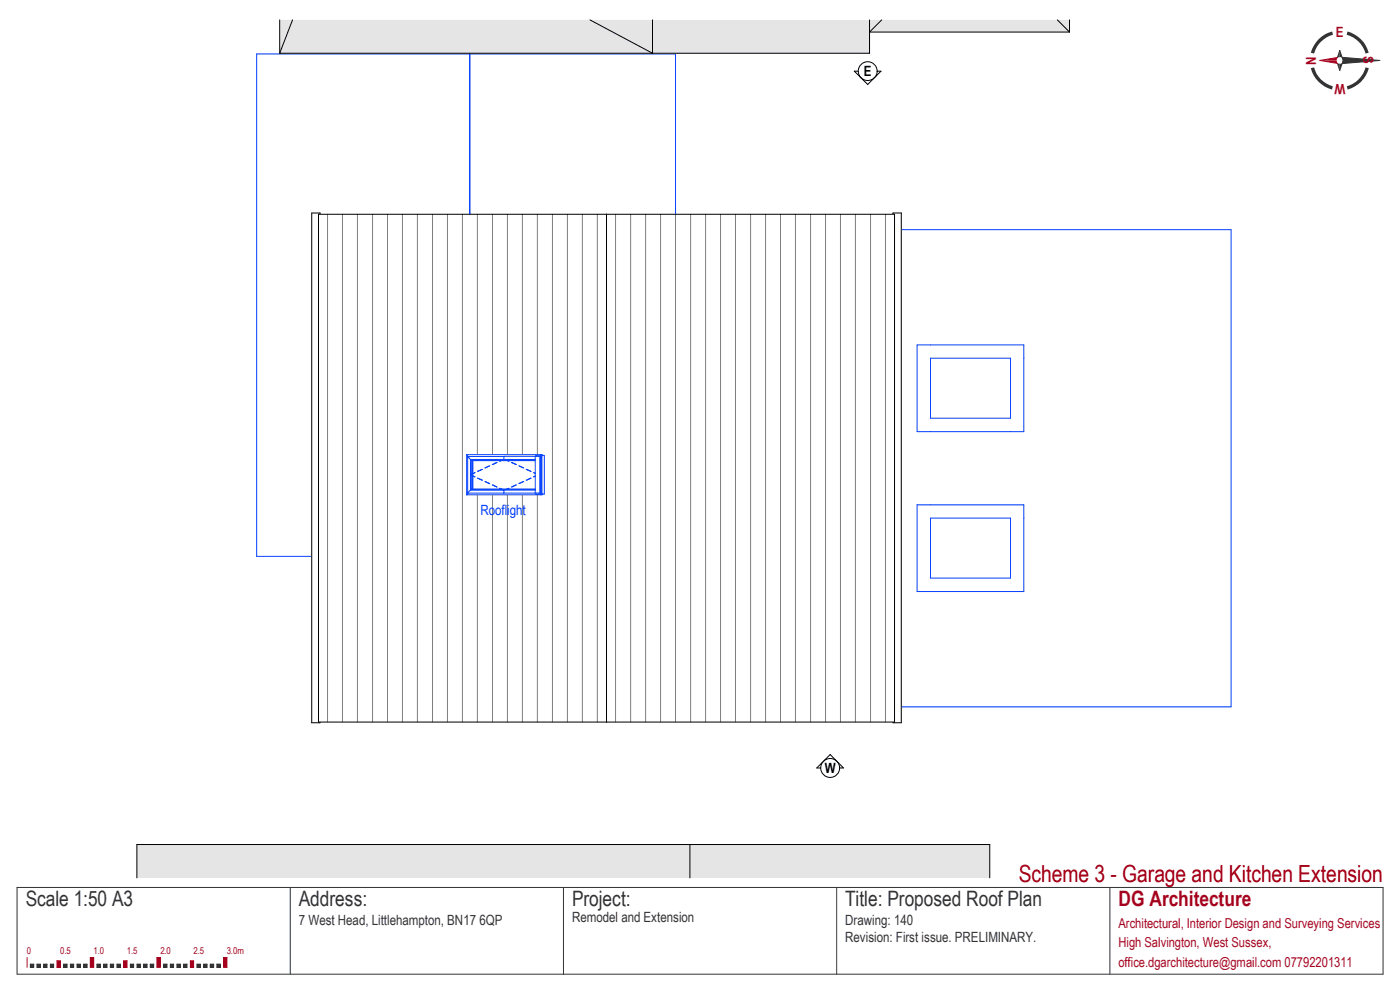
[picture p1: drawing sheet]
<svg xmlns="http://www.w3.org/2000/svg" width="420mm" height="297mm" viewBox="0 0 420 297" stroke-linecap="round" stroke-linejoin="round" font-family="sans-serif">
<path d="M9.1 289h1v.9h-1z" fill="#333"/>
<path d="M9.1 289h1v.9h-1z" fill="none" stroke="#333" stroke-width=".3"/>
<path d="M11.1 289h1v.9h-1z" fill="#333"/>
<path d="M11.1 289h1v.9h-1z" fill="none" stroke="#333" stroke-width=".3"/>
<path d="M13.1 289h1v.9h-1z" fill="#333"/>
<path d="M13.1 289h1v.9h-1z" fill="none" stroke="#333" stroke-width=".3"/>
<path d="M15.1 289h1v.9h-1z" fill="#333"/>
<path d="M15.1 289h1v.9h-1z" fill="none" stroke="#333" stroke-width=".3"/>
<path d="M17.1 288h1v1.9h-1z" fill="#a50029"/>
<path d="M17.1 288h1v1.9h-1z" fill="none" stroke="#a50029" stroke-width=".3"/>
<path d="M19.1 289h1v.9h-1z" fill="#333"/>
<path d="M19.1 289h1v.9h-1z" fill="none" stroke="#333" stroke-width=".3"/>
<path d="M21.1 289h1v.9h-1z" fill="#333"/>
<path d="M21.1 289h1v.9h-1z" fill="none" stroke="#333" stroke-width=".3"/>
<path d="M23.1 289h1v.9h-1z" fill="#333"/>
<path d="M23.1 289h1v.9h-1z" fill="none" stroke="#333" stroke-width=".3"/>
<path d="M25.1 289h1v.9h-1z" fill="#333"/>
<path d="M25.1 289h1v.9h-1z" fill="none" stroke="#333" stroke-width=".3"/>
<path d="M27.1 287h1v2.9h-1z" fill="#a50029"/>
<path d="M27.1 287h1v2.9h-1z" fill="none" stroke="#a50029" stroke-width=".3"/>
<path d="M29.1 289h1v.9h-1z" fill="#333"/>
<path d="M29.1 289h1v.9h-1z" fill="none" stroke="#333" stroke-width=".3"/>
<path d="M31.1 289h1v.9h-1z" fill="#333"/>
<path d="M31.1 289h1v.9h-1z" fill="none" stroke="#333" stroke-width=".3"/>
<path d="M33.1 289h1v.9h-1z" fill="#333"/>
<path d="M33.1 289h1v.9h-1z" fill="none" stroke="#333" stroke-width=".3"/>
<path d="M35.1 289h1v.9h-1z" fill="#333"/>
<path d="M35.1 289h1v.9h-1z" fill="none" stroke="#333" stroke-width=".3"/>
<path d="M37.1 288h1v1.9h-1z" fill="#a50029"/>
<path d="M37.1 288h1v1.9h-1z" fill="none" stroke="#a50029" stroke-width=".3"/>
<path d="M39.1 289h1v.9h-1z" fill="#333"/>
<path d="M39.1 289h1v.9h-1z" fill="none" stroke="#333" stroke-width=".3"/>
<path d="M41.1 289h1v.9h-1z" fill="#333"/>
<path d="M41.1 289h1v.9h-1z" fill="none" stroke="#333" stroke-width=".3"/>
<path d="M43.1 289h1v.9h-1z" fill="#333"/>
<path d="M43.1 289h1v.9h-1z" fill="none" stroke="#333" stroke-width=".3"/>
<path d="M45.1 289h1v.9h-1z" fill="#333"/>
<path d="M45.1 289h1v.9h-1z" fill="none" stroke="#333" stroke-width=".3"/>
<path d="M47.1 287h1v2.9h-1z" fill="#a50029"/>
<path d="M47.1 287h1v2.9h-1z" fill="none" stroke="#a50029" stroke-width=".3"/>
<path d="M49.1 289h1v.9h-1z" fill="#333"/>
<path d="M49.1 289h1v.9h-1z" fill="none" stroke="#333" stroke-width=".3"/>
<path d="M51.1 289h1v.9h-1z" fill="#333"/>
<path d="M51.1 289h1v.9h-1z" fill="none" stroke="#333" stroke-width=".3"/>
<path d="M53.1 289h1v.9h-1z" fill="#333"/>
<path d="M53.1 289h1v.9h-1z" fill="none" stroke="#333" stroke-width=".3"/>
<path d="M55.1 289h1v.9h-1z" fill="#333"/>
<path d="M55.1 289h1v.9h-1z" fill="none" stroke="#333" stroke-width=".3"/>
<path d="M57.1 288h1v1.9h-1z" fill="#a50029"/>
<path d="M57.1 288h1v1.9h-1z" fill="none" stroke="#a50029" stroke-width=".3"/>
<path d="M59.1 289h1v.9h-1z" fill="#333"/>
<path d="M59.1 289h1v.9h-1z" fill="none" stroke="#333" stroke-width=".3"/>
<path d="M61.1 289h1v.9h-1z" fill="#333"/>
<path d="M61.1 289h1v.9h-1z" fill="none" stroke="#333" stroke-width=".3"/>
<path d="M63.1 289h1v.9h-1z" fill="#333"/>
<path d="M63.1 289h1v.9h-1z" fill="none" stroke="#333" stroke-width=".3"/>
<path d="M65.1 289h1v.9h-1z" fill="#333"/>
<path d="M65.1 289h1v.9h-1z" fill="none" stroke="#333" stroke-width=".3"/>
<path d="M67.1 287h1v2.9h-1z" fill="#a50029"/>
<path d="M8.1 287v2.9M67.1 287h1v2.9h-1z" fill="none" stroke="#a50029" stroke-width=".3"/>
<path d="M5.1 266h409.8v26h-409.8zM87.1 266v26M169 266v26M251 266v26M333 266v26" fill="none" stroke="#333" stroke-width=".3"/>
<path d="M77 16.2h125.6v53.6h-99.6v97h-26zM140.9 16.2v53.6M260.9 68.8h108.4v143h-108.4zM275.1 103.4h32v26h-32zM279.1 107.4h24v17.9h-24zM275.1 151.3h32v26h-32zM279.1 155.3h24v18h-24z" fill="none" stroke="#003fff" stroke-width=".3"/>
<g fill="#e5e5e5">
<path d="M83.9 6h3.9l-3.9 10z"/>
<path d="M260.9 6h3.6l-3.6 3.6z"/>
<path d="M317.2 6h3.6v3.6z"/>
<path d="M177 6h18.7v10z"/>
<path d="M87.8 6h89.2l18.7 10h-111.8z" fill-rule="evenodd"/>
<path d="M260.9 9.6l3.6-3.6h52.7l3.6 3.6z" fill-rule="evenodd"/>
</g>
<path d="M195.7 6h65.2v10h-65.2z" fill="#e5e5e5"/>
<path d="M83.9 6v10M87.8 6l-3.9 10M177 6l18.7 10v-10M260.9 6v10h-177M264.5 6l-3.6 3.6h59.9M317.2 6l3.6 3.6M320.8 6v3.6" fill="none" stroke="#000" stroke-width=".3"/>
<path d="M41.1 253.1h255.8v10h-255.8z" fill-rule="evenodd" fill="#e5e5e5"/>
<g fill="none" stroke="#000" stroke-width=".3">
<path d="M97 68.5v2.8M97 72.4v2.9M97 76.3v2.9M97.9 65.8h-.9v1.6M99 65.8h2.8M102.9 65.8h2.8M106.8 65.8h2.8M110.7 65.8h2.8M114.6 65.8h2.8M118.5 65.8h2.8M122.4 65.8h2.9M126.4 65.8h2.8"/>
<path d="M130.3 65.8h2.8M134.2 65.8h2.8M138.1 65.8h2.8M142 65.8h2.8M145.9 65.8h2.8M149.8 65.8h2.8M153.7 65.8h2.8M157.6 65.8h2.8M161.5 65.8h2.8M165.4 65.8h2.9M169.4 65.8h2.8M173.3 65.8h2.8"/>
<path d="M177.2 65.8h2.8M181.1 65.8h1.7M181.9 65.8v1.6M181.9 68.5v2.8M181.9 72.4v2.9M181.9 76.3v2.9M183.9 65.8h2.8M187.8 65.8h2.8M191.7 65.8h2.8M195.6 65.8h2.9M199.5 65.8h2.9M203.5 65.8h2.7"/>
<path d="M207.3 65.8h2.9M211.2 65.8h2.9M215.2 65.8h2.8M219.1 65.8h2.8M223 65.8h2.8M226.9 65.8h2.8M230.8 65.8h2.8M234.7 65.8h2.8M238.6 65.8h2.9M242.5 65.8h2.9M246.5 65.8h2.8M250.4 65.8h2.8"/>
<path d="M254.3 65.8h2.8M258.2 65.8h2.8M262.1 65.8h2.8M266 65.8h.9v1.6M266.9 68.5v2.8M266.9 72.4v2.9M266.9 76.3v2.9M97 80.3v2.8M97 84.2v2.8M97 88.1v2.8M97 92v2.8M97 95.9v2.8"/>
<path d="M97 99.8v2.8M181.9 80.3v2.8M181.9 84.2v2.8M181.9 88.1v2.8M181.9 92v2.8M181.9 95.9v2.8M181.9 99.8v2.8M266.9 80.3v2.8M266.9 84.2v2.8M266.9 88.1v2.8M266.9 92v2.8M266.9 95.9v2.8"/>
<path d="M266.9 99.8v2.8M97 103.7v2.9M97 107.6v2.8M97 111.5v2.8M97 115.4v2.9M97 119.3v2.9M181.9 103.7v2.9M181.9 107.6v2.8M181.9 111.5v2.8M181.9 115.4v2.9M181.9 119.3v2.9M266.9 103.7v2.9"/>
<path d="M266.9 107.6v2.8M266.9 111.5v2.8M266.9 115.4v2.9M266.9 119.3v2.9M97 123.3v2.8M97 127.2v2.8M97 131.1v2.8M97 135v2.8M97 138.9v2.8M141.6 138.9v2.8M142.4 136.8v1M142.4 138.9v2.8"/>
<path d="M144.1 136.8h-2.5v1M145.2 136.8h2.8M149.1 136.8h2.8M153 136.8h2.9M156.9 136.8h2.9M160.9 136.8h2.5v1M163.4 138.9v2.8M181.9 123.3v2.8M181.9 127.2v2.8M181.9 131.1v2.8M181.9 135v2.8M181.9 138.9v2.8"/>
<path d="M266.9 123.3v2.8M266.9 127.2v2.8M266.9 131.1v2.8M266.9 135v2.8M266.9 138.9v2.8M97 142.8v2.8M97 146.7v2.9M97 150.6v2.9M97 154.6v2.8M97 158.5v2.8M141.6 146.7v1.1h2.5M141.6 142.8v2.9"/>
<path d="M142.4 142.8v2.9M142.4 146.7v1.1M145.2 147.8h2.8M149.1 147.8h2.8M153 147.8h2.9M156.9 147.8h2.9M163.4 142.8v2.9M163.4 146.7v1.1h-2.5M181.9 142.8v2.8M181.9 146.7v2.9M181.9 150.6v2.9M181.9 154.6v2.8"/>
<path d="M181.9 158.5v2.8M266.9 142.8v2.8M266.9 146.7v2.9M266.9 150.6v2.9M266.9 154.6v2.8M266.9 158.5v2.8M97 162.4v2.8M97 166.3v2.8M97 170.2v2.8M97 174.1v2.8M97 178v2.8M181.9 162.4v2.8"/>
<path d="M181.9 166.3v2.8M181.9 170.2v2.8M181.9 174.1v2.8M181.9 178v2.8M266.9 162.4v2.8M266.9 166.3v2.8M266.9 170.2v2.8M266.9 174.1v2.8M266.9 178v2.8M97 181.9v2.8M97 185.8v2.8M97 189.7v2.9"/>
<path d="M97 193.6v2.9M97 197.6v2.8M181.9 181.9v2.8M181.9 185.8v2.8M181.9 189.7v2.9M181.9 193.6v2.9M181.9 197.6v2.8M266.9 181.9v2.8M266.9 185.8v2.8M266.9 189.7v2.9M266.9 193.6v2.9M266.9 197.6v2.8"/>
<path d="M97 201.5v2.8M97 205.4v2.8M97 209.3v2.8M97 213.2v1.6h.9M99 214.8h2.8M102.9 214.8h2.8M106.8 214.8h2.8M110.7 214.8h2.8M114.6 214.8h2.8M118.5 214.8h2.8M122.4 214.8h2.9M126.4 214.8h2.8"/>
<path d="M130.3 214.8h2.8M134.2 214.8h2.8M138.1 214.8h2.8M142 214.8h2.8M145.9 214.8h2.8M149.8 214.8h2.8M153.7 214.8h2.8M157.6 214.8h2.8M161.5 214.8h2.8M165.4 214.8h2.9M169.4 214.8h2.8M173.3 214.8h2.8"/>
<path d="M177.2 214.8h2.8M181.1 214.8h1.7M181.9 201.5v2.8M181.9 205.4v2.8M181.9 209.3v2.8M181.9 213.2v1.6M183.9 214.8h2.8M187.8 214.8h2.8M191.7 214.8h2.8M195.6 214.8h2.9M199.5 214.8h2.9M203.5 214.8h2.7"/>
<path d="M207.3 214.8h2.9M211.2 214.8h2.9M215.2 214.8h2.8M219.1 214.8h2.8M223 214.8h2.8M226.9 214.8h2.8M230.8 214.8h2.8M234.7 214.8h2.8M238.6 214.8h2.9M242.5 214.8h2.9M246.5 214.8h2.8M250.4 214.8h2.8"/>
<path d="M254.3 214.8h2.8M258.2 214.8h2.8M262.1 214.8h2.8M266.9 213.2v1.6h-.9M266.9 201.5v2.8M266.9 205.4v2.8M266.9 209.3v2.8M207 253.1v10M41.1 263.1v-10h255.8v10"/>
</g>
<path d="M93.5 63.8h2.5v152.8h-2.5z" fill="#fff"/>
<path d="M93.5 63.8h2.5v152.8h-2.5z" fill="none" stroke="#000" stroke-width=".3"/>
<path d="M267.9 63.8h2.5v152.8h-2.5z" fill="#fff"/>
<path d="M96.4 65.2h171.1v150.2h-171.1zM99.4 65.2v4.6h4.6v-4.6M103 69.8v141M104 65.8h155.9M259.9 65.2v4.6h4.6v-4.6M260.9 69.8v141M267.9 63.8h2.5v152.8h-2.5zM99.4 215.4v-4.6h4.6v4.6M104 214.8h155.9M259.9 215.4v-4.6h4.6v4.6" fill="none" stroke="#000" stroke-width=".3"/>
<path d="M95.5 64.2h86.4v152.2h-86.4zM140 136.3v12h22.3v-.2h1v-11.6l-1-.1v-.1z" fill-rule="evenodd" fill="#fff"/>
<g fill="none" stroke="#7f7f7f" stroke-width=".3">
<path d="M98.3 64.2v152.2M102.7 64.2v152.2M107.2 64.2v152.2M111.8 64.2v152.2M116.2 64.2v152.2M120.7 64.2v152.2M125.2 64.2v152.2M129.8 64.2v152.2M134.2 64.2v152.2M138.7 64.2v152.2M143.2 64.2v72.1M147.7 64.2v72.1"/>
<path d="M152.2 64.2v72.1M156.7 64.2v72.1M161.2 64.2v72.1M165.7 64.2v152.2M170.2 64.2v152.2M174.7 64.2v152.2M179.2 64.2v152.2M143.2 148.3v68.1M147.7 148.3v68.1M152.2 148.3v68.1M156.7 148.3v68.1M161.2 148.3v68.1"/>
</g>
<path d="M95.5 64.2h86.4v152.2h-86.4z" fill="none" stroke="#000" stroke-width=".3"/>
<g fill="#fff">
<path d="M162.5 136.5v11.6z" fill-rule="evenodd"/>
<path d="M140 136.3h22.3v.1h-1.5v.4h-20.3z" fill-rule="evenodd"/>
<path d="M140.5 147.8h20.3v.3h1.5v.2h-22.3z" fill-rule="evenodd"/>
<path d="M140 136.3l.5 .5h-.2v11h.2l-.5 .5z" fill-rule="evenodd"/>
<path d="M161.5 136.8h1v11h-1z" fill-rule="evenodd"/>
<path d="M160.8 136.4h1.7v.4h-1.7z" fill-rule="evenodd"/>
<path d="M160.8 147.8h1.7v.3h-1.7z" fill-rule="evenodd"/>
<path d="M151.2 137.7l9.4 .1z" fill-rule="evenodd"/>
<path d="M151.2 146.8l9.4 .1z" fill-rule="evenodd"/>
<path d="M140.3 136.8h10.9v.9h-10.1z" fill-rule="evenodd"/>
<path d="M141.1 137.7l10.1 .1z" fill-rule="evenodd"/>
<path d="M141.1 146.9h10.1v.9h-10.9z" fill-rule="evenodd"/>
<path d="M141.1 146.9l10.1-.1z" fill-rule="evenodd"/>
<path d="M140.3 136.8l.8 .9v9.2l-.8 .9z" fill-rule="evenodd"/>
<path d="M141.1 137.7v9.2z" fill-rule="evenodd"/>
<path d="M141.2 137.8h19.4v9h-19.4z" fill-rule="evenodd"/>
</g>
<g fill="#fff">
<path d="M162.5 136.5h.8v11.6h-.8z"/>
<path d="M160.6 136.8h.9v11h-.9z"/>
<path d="M151.2 136.8h9.4v.9h-9.4z"/>
<path d="M151.2 146.9h9.4v.9h-9.4z"/>
</g>
<g fill="none" stroke="#003fff" stroke-width=".3">
<path d="M140 136.3h22.7M140 136.3l.5 .5M140 136.3v12M140.3 136.8h22v11h-22M140.3 136.8l.8 .9M140.3 136.8v11M141.1 137.7h19.5M141.1 137.7l.1 .1M141.1 137.7v9.2M141.2 137.8h19.4M141.2 137.8l-.1 9.1M141.8 138v8.6"/>
<path d="M146.9 139.6l-1.4 .7M149 138.6l-1.3 .6M149.1 138.6l-1.3 .6M150.8 137.8l-.9 .4M151 137.8l-1 .4M151.2 136.8v1M151.6 137.8l1 .4M151.8 137.8l.9 .4M153.4 138.6l1.4 .6M153.5 138.6l1.4 .6M155.6 139.6l1.4 .7M155.8 139.6l1.3 .7"/>
<path d="M160.6 138h-19.2v8.6h19.2M160.6 136.8v11M160.8 136.8v-.4h1.7v11.7h-1.7v-.3M162 136.8v11M162.1 136.8v11M162.3 136.3v.1M162.5 136.5h.1M162.5 136.5h.8v11.6h-.8M140 148.3h22.7M140.5 147.8l-.5 .5M141.1 146.9h19.5M141.1 146.9l-.8 .9"/>
<path d="M141.2 142.4l1.2 .5M142.4 141.6l-1.2 .6M142.5 141.6l-1.3 .7 1.3 .6M143.2 143.3l1.4 .6M143.4 143.3l1.3 .6M144.6 140.7l-1.4 .6M144.7 140.7l-1.3 .6M145.5 144.3l1.3 .6M145.6 144.3l1.3 .6M147.7 145.3l1.3 .7M147.8 145.3l1.3 .7M149.9 146.3l.9 .5"/>
<path d="M150 146.3l1 .5M152.6 146.3l-1 .5M152.7 146.3l-.9 .5M154.8 145.3l-1.4 .7M154.9 145.3l-1.4 .7M157 144.3l-1.4 .6M157.1 144.3l-1.3 .6M157.8 140.7l1.4 .6M158 140.7l1.3 .6M159.2 143.3l-1.4 .6M159.3 143.3l-1.3 .6M160 141.6l.6 .3-.5-.3"/>
<path d="M160.6 146.8h-9.4v1M160.6 142.7l-.5 .2M160.6 142.7l-.6 .2M162.3 148.1v.2M162.5 148.1h.1"/>
</g>
<path d="M181.9 64.2h86.5v152.2h-86.5z" fill="#fff"/>
<g fill="none" stroke="#7f7f7f" stroke-width=".3">
<path d="M184.7 64.2v152.2M189.2 64.2v152.2M193.7 64.2v152.2M198.2 64.2v152.2M202.6 64.2v152.2M207.2 64.2v152.2M211.7 64.2v152.2M216.2 64.2v152.2M220.6 64.2v152.2M225.2 64.2v152.2M229.7 64.2v152.2M234.1 64.2v152.2"/>
<path d="M238.6 64.2v152.2M243.2 64.2v152.2M247.6 64.2v152.2M252.1 64.2v152.2M256.6 64.2v152.2M261.2 64.2v152.2M265.6 64.2v152.2"/>
</g>
<path d="M181.9 64.2h86.5v152.2h-86.5z" fill="none" stroke="#000" stroke-width=".3"/>
<path d="M245 230.2l4-4.1 4 4.1h-1.1a2.84 2.84 0 0 1-2.9 2.8 2.84 2.84 0 0 1-2.8-2.8z" fill-rule="evenodd" fill="#fff"/>
<g fill="none" stroke="#000" stroke-width=".3">
<path d="M246.2 230.2h-1.2l4-4.1 4 4.1h-1.1"/>
<circle cx="249" cy="230.2" r="2.84"/>
</g>
<path d="M256.3 21.3h1.2a2.84 2.84 0 0 1 2.8-2.8 2.84 2.84 0 0 1 2.8 2.8h1.2l-4 4z" fill-rule="evenodd" fill="#fff"/>
<g fill="none" stroke="#000" stroke-width=".3">
<path d="M257.5 21.3h-1.2l4 4 4-4h-1.2"/>
<circle cx="260.3" cy="21.3" r="2.83"/>
</g>
<path d="M401.2 19l.7 2.1 .7-2.1M402.6 17.2l-.7-2.1-.7 2.1M402.6 17.2l11.3 .9-11.3 .9M402.6 17.2l.3 .9-.3 .9" fill="none" stroke="#333" stroke-width=".3"/>
<path d="M401.2 17.2l-5.3 .9 5.3 .9" fill="none" stroke="#a50029" stroke-width=".3"/>
<path d="M402.6 17.2l11.3 .9-11.3 .9 .3-.9z" fill-rule="evenodd" fill="#333"/>
<g fill="#a50029">
<path d="M395.9 18.1l5.3-.9-.3 .9z"/>
<path d="M395.9 18.1h5l.3 .9z"/>
</g>
<g fill="#333">
<path d="M401.9 15.1v2l-.7 .1z"/>
<path d="M401.9 15.1l.7 2.1-.7-.1z"/>
<path d="M401.2 19l.7 .1v2z"/>
<path d="M401.9 19.1l.7-.1-.7 2.1z"/>
<path d="M409.7 20.2l.9 .2a9 9 0 0 1-6.3 6.4l-.3-.9a8 8 0 0 0 5.7-5.7z" fill-rule="evenodd"/>
<path d="M393.2 20.4l1-.2a7.9 7.9 0 0 0 5.6 5.7l-.2 .9a9 9 0 0 1-6.4-6.4z" fill-rule="evenodd"/>
<path d="M395.6 11.8a8.7 8.7 0 0 1 4-2.4l.3 1a8 8 0 0 0-5.7 5.6l-1-.2a9.9 9.9 0 0 1 2.4-4z" fill-rule="evenodd"/>
<path d="M404.2 9.4a9 9 0 0 1 6.4 6.4l-.9 .2a8 8 0 0 0-5.7-5.6z" fill-rule="evenodd"/>
</g>
<text font-size="7.1" fill="#a50000" x="305.6" y="264.3">Scheme 3 - Garage and Kitchen Extension</text>
<g font-size="6.3" fill="#333">
<text x="7.7" y="271.5">Scale 1:50 A3</text>
<text x="89.7" y="271.4">Address:</text>
<text x="171.6" y="271.4">Project:</text>
<text x="253.6" y="271.5">Title: Proposed Roof Plan</text>
</g>
<text font-size="6.3" fill="#a50029" x="335.5" y="271.5">DG Architecture</text>
<g font-size="4.2" fill="#a50029">
<text x="400.7" y="11">E</text>
<text x="409" y="16.9" transform="rotate(90 409 16.9)">S</text>
<text x="394.8" y="19.3" transform="rotate(-90 394.8 19.3)">N</text>
<text x="403.6" y="25.1" transform="rotate(-180 403.6 25.1)">W</text>
</g>
<g font-size="4.2">
<text x="259.1" y="22.7">E</text>
<text x="247.4" y="231.6">W</text>
</g>
<text font-size="4.2" fill="#003fff" x="144.1" y="154.3">Rooflight</text>
<g font-size="4.2" fill="#333">
<text x="89.7" y="277.4">7 West Head, Littlehampton, BN17 6QP</text>
<text x="171.6" y="276.3">Remodel and Extension</text>
<text x="253.6" y="277.2">Drawing: 140</text>
<text x="253.6" y="282.2">Revision: First issue. PRELIMINARY.</text>
</g>
<g font-size="4.1" fill="#a50029">
<text x="335.5" y="278.3">Architectural, Interior Design and Surveying Services</text>
<text x="335.5" y="284">High Salvington, West Sussex,</text>
<text x="335.5" y="289.7">office.dgarchitecture@gmail.com 07792201311</text>
</g>
<g font-size="2.8" fill="#a50029">
<text x="8.1" y="285.8">0</text>
<text x="18.1" y="285.8">0.5</text>
<text x="28.1" y="285.8">1.0</text>
<text x="38.1" y="285.8">1.5</text>
<text x="48.1" y="285.8">2.0</text>
<text x="58.1" y="285.8">2.5</text>
<text x="68.1" y="285.8">3.0m</text>
</g>
</svg>
